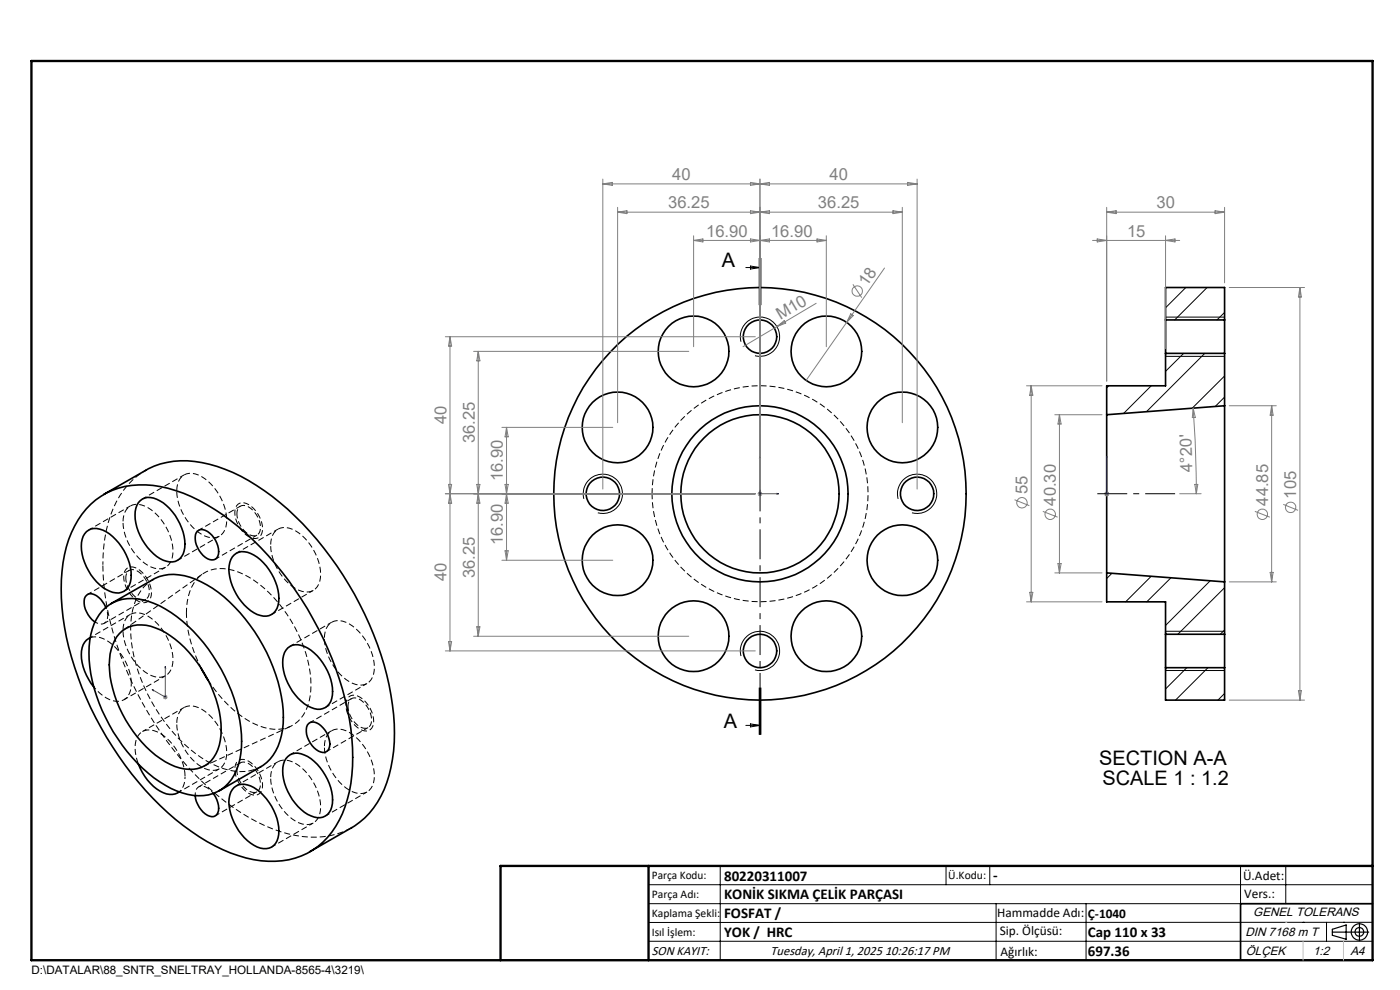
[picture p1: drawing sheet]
<svg xmlns="http://www.w3.org/2000/svg" width="297mm" height="210mm" viewBox="0 0 297 210" stroke-linecap="round" stroke-linejoin="round" font-family="sans-serif">
<path d="M138.3 104.7a22.9 22.9 0 0 1 33.9-20.1 22.9 22.9 0 0 1 1.5 39.4 22.9 22.9 0 0 1-35.3-17.6l-.1-1.7" fill="none" stroke="#000" stroke-width=".21" stroke-dasharray="1.3 .6" stroke-dashoffset=".1" stroke-linecap="butt"/>
<g fill="none" stroke="#000" stroke-width=".35">
<path d="M247.3 67.9v7.1M247.3 75v6.8h-12.5v6.2M247.3 67.9v-6.9h12.5v6.9M247.3 75h12.5M247.3 67.9h12.5M259.8 67.9v7.1M259.8 75v11.1M234.8 88v33.5M259.8 86.1v37.3M259.8 86.1l-25 1.9M18.3 112.8a3.8 3.8 0 0 1 4.9 .5 11.6 11.6 0 0 1 4.6 9.5 3 3 0 0 1-4.6 2.6 11.3 11.3 0 0 1-5.9-10.3 3.6 3.6 0 0 1 1-2.3zM19.3 107a16.2 16.2 0 0 1 14.7-3.8 38.8 38.8 0 0 1 18.2 9.9 71.9 71.9 0 0 1 22.2 41.5 33.7 33.7 0 0 1-2.4 19.4 15.6 15.6 0 0 1-16.6 8.6 34.5 34.5 0 0 1-16.5-7.5 71 71 0 0 1-25.5-44.2 35 35 0 0 1 1.8-17.9 18.7 18.7 0 0 1 4.1-6z"/>
<path d="M22 104.9l8.9-5.1a17.6 17.6 0 0 1 13.5-1.3 41.4 41.4 0 0 1 18.2 11 71.9 71.9 0 0 1 20.3 38 34.1 34.1 0 0 1-2.1 21.4 16.2 16.2 0 0 1-6.2 6.7l-8.8 5M29.7 106.2a3.3 3.3 0 0 1 4.2 0 11.5 11.5 0 0 1 5.3 10 3 3 0 0 1-4.6 2.6 11.3 11.3 0 0 1-5.9-10.3 3.6 3.6 0 0 1 1-2.3zM41.9 112.6a1.94 1.94 0 0 1 2.6 .5 5 5 0 0 1 1.7 4.9 1.44 1.44 0 0 1-2.2 .5 5.3 5.3 0 0 1-2.5-5.2zM49.7 117.7a3.8 3.8 0 0 1 4.8 .5 11.5 11.5 0 0 1 4.6 9.5 3.1 3.1 0 0 1-4.6 2.6 11.4 11.4 0 0 1-5.9-10.3 3.6 3.6 0 0 1 1.1-2.3zM19.1 135.3a3.9 3.9 0 0 0-1.8 4.4 12 12 0 0 0 2.6 6M21.7 129.6a8.9 8.9 0 0 1 9.8-2 26.9 26.9 0 0 1 12.7 10.1 33.9 33.9 0 0 1 7 20.9 11.4 11.4 0 0 1-4.2 8.9 9.8 9.8 0 0 1-9.5 .3 31 31 0 0 1-14.3-14.1 30.2 30.2 0 0 1-4.2-17.9 11.3 11.3 0 0 1 2.7-6.2zM22.4 128.9a4.3 4.3 0 0 0-3.3-3 1.64 1.64 0 0 0-1.2 2.1 5.7 5.7 0 0 0 2.2 4M23.6 128l8.9-5.1a9.8 9.8 0 0 1 9 0 31.1 31.1 0 0 1 14.3 14 30.7 30.7 0 0 1 4.1 17.9 10.5 10.5 0 0 1-4.5 7.8l-8.9 5.1M25.3 134.4a6.6 6.6 0 0 1 7.7-1.2 21.8 21.8 0 0 1 10.5 9.8 21.1 21.1 0 0 1 3 15 6.4 6.4 0 0 1-8.4 4.9 19.4 19.4 0 0 1-9.8-7.7 24.6 24.6 0 0 1-5.1-15.3 9.1 9.1 0 0 1 2.1-5.5zM61.1 137.4a3.8 3.8 0 0 1 4.9 .5 11.6 11.6 0 0 1 4.5 9.6 3 3 0 0 1-4.5 2.6 11.3 11.3 0 0 1-6-10.3 3.6 3.6 0 0 1 1.1-2.4zM234.8 121.5v6.2h12.5v6.8M234.8 121.5l25 1.9"/>
<path d="M247.3 134.5v7.1M247.3 134.5h12.5M259.8 134.5v7.1M259.8 123.4v11.1M42.7 141.8l1.5 2.5M65.5 153.4a1.94 1.94 0 0 1 2.6 .5 5 5 0 0 1 1.7 4.9 1.41 1.41 0 0 1-2.2 .5 5 5 0 0 1-2.4-5.5zM247.3 141.6v6.9h12.5v-6.9M247.3 141.6h12.5M29.4 162.1a10.5 10.5 0 0 0 5.9 6.3 3.2 3.2 0 0 0 2.7-.4M45.2 168.3a4.7 4.7 0 0 1 1 4.1 1.39 1.39 0 0 1-2.2 .6 5.5 5.5 0 0 1-2.6-4.2M49.7 167a3.8 3.8 0 0 1 4.8 .5 11.5 11.5 0 0 1 4.6 9.5 3 3 0 0 1-4.6 2.7 11.4 11.4 0 0 1-5.9-10.3 3.6 3.6 0 0 1 1.1-2.4zM61.1 160.5a3 3 0 0 1 3.5-.3 11.3 11.3 0 0 1 5.9 10.3 3 3 0 0 1-4.5 2.6 11.3 11.3 0 0 1-6-10.3 3.4 3.4 0 0 1 1.1-2.3z"/>
<path d="M291.2 191.7h-28v12"/>
<circle cx="147.1" cy="74.5" r="7.5"/>
<circle cx="161.2" cy="71.4" r="3.5"/>
<circle cx="175.3" cy="74.5" r="7.5"/>
<circle cx="131" cy="90.7" r="7.5"/>
<circle cx="191.4" cy="90.7" r="7.5"/>
<circle cx="127.9" cy="104.7" r="3.5"/>
<circle cx="131" cy="118.8" r="7.5"/>
<circle cx="161.2" cy="104.7" r="16.8"/>
<circle cx="161.2" cy="104.7" r="43.7"/>
<circle cx="161.2" cy="104.8" r="18.7"/>
<circle cx="191.4" cy="118.8" r="7.5"/>
<circle cx="194.6" cy="104.7" r="3.5"/>
<circle cx="147.1" cy="135" r="7.5"/>
<circle cx="161.2" cy="138.1" r="3.5"/>
<circle cx="175.3" cy="135" r="7.5"/>
</g>
<g fill="none" stroke="#000" stroke-width=".21">
<path d="M158.2 56.8h3M159.2 56.4l2 .4-2 .3zM161.1 54.7v10M161.2 54.7v10M161.4 54.7v10M157.2 72.5a4.2 4.2 0 0 1 3.7-5.2 4.2 4.2 0 0 1 4.5 4.5 4.2 4.2 0 0 1-5.2 3.7M247.3 67.3h12.5M247.3 75.6h12.5M251.1 75l-3.8 3.8M251.6 61l-4.3 4.3M255.6 75l-12.4 12.3M256.1 61l-6.9 6.9"/>
<path d="M259.8 79.8l-6.9 6.8M259.8 66.3l-1.6 1.6M235.2 81.8l-.4 .5M244.2 81.8l-5.8 5.9M259.8 84.2l-2 2M123.9 105.8a4.2 4.2 0 0 1 3.6-5.2 4.2 4.2 0 0 1 4.6 4.5 4.2 4.2 0 0 1-5.3 3.7M190.5 105.8a4.2 4.2 0 0 1 3.7-5.2 4.2 4.2 0 0 1 4.5 4.6 4.2 4.2 0 0 1-5.2 3.6M157.2 139.2a4.2 4.2 0 0 1 3.6-5.3 4.2 4.2 0 0 1 4.6 4.5 4.2 4.2 0 0 1-5.2 3.7M235.9 121.6l-1.1 1.1M244.2 122.3l-5.4 5.4M247.3 133.9h12.5M248.4 122.6l-5.1 5.1"/>
<path d="M256.7 123.2l-9.4 9.5M259.8 133.6l-.9 .9M259.8 124.7l-9.9 9.8M158.2 153.9h3M159.2 153.6l2 .3-2 .3zM161.1 145.9v10M161.2 145.9v10M161.4 145.9v10zM247.3 142.2h12.5M251.8 141.6l-4.5 4.5M256.3 141.6l-6.9 6.9M259.8 147.1l-1.4 1.4"/>
<path d="M137.6 187.7h153.6M137.6 191.7h153.6M137.6 199.7h153.6M152.8 183.7v20M200.7 183.7v4M210 183.7v4M211.3 191.7v12M230.4 191.7v12M263.2 183.7v20M272.8 183.7v8M276.4 195.6h.1M281.4 195.6v4.1"/>
<path d="M285 195.6h.1M291.2 195.6l-153.6 .1"/>
</g>
<path d="M21.8 119.8a26.4 26.4 0 0 1 4.5-15.9 15.4 15.4 0 0 1 4.6-4.1M49.8 108.7a6.1 6.1 0 0 0 4 5.5 1.72 1.72 0 0 0 1.9-2.1 6.1 6.1 0 0 0-3.9-5.4 1.72 1.72 0 0 0-2 2M22.9 130.6a1.56 1.56 0 0 1-.9 1.7 1.56 1.56 0 0 1-1.8-.4M29.2 127.5a1.8 1.8 0 0 0 2.1 .2 1.8 1.8 0 0 0 .8-2 6.1 6.1 0 0 0-3.9-5.4 1.72 1.72 0 0 0-2 2 6.5 6.5 0 0 0 3 5.2M27.9 145a3.2 3.2 0 0 1-3.3 3.8 7.3 7.3 0 0 1-4.7-3.1M76.3 147.9a1.8 1.8 0 0 0-2.1-.2 1.8 1.8 0 0 0-.8 1.9 6.1 6.1 0 0 0 3.9 5.4 1.72 1.72 0 0 0 2-2 6.5 6.5 0 0 0-3-5.1M41.4 168.7a1.58 1.58 0 0 1 .7-1.8 1.58 1.58 0 0 1 1.9 .3l1.3 1.1M55.7 166.6a6.1 6.1 0 0 0-3.9-5.5 1.72 1.72 0 0 0-2 2.1 6.1 6.1 0 0 0 4 5.5 1.72 1.72 0 0 0 1.9-2.1" fill="none" stroke="#000" stroke-width=".21" stroke-dasharray="1.3 .6" stroke-dashoffset=".6" stroke-linecap="butt"/>
<path d="M22.5 128.8l.4 1.8" fill="none" stroke="#000" stroke-width=".21" stroke-dasharray="1.3 .6" stroke-dashoffset=".9" stroke-linecap="butt"/>
<path d="M39.3 164.7a3.9 3.9 0 0 1-1.3 3.3" fill="none" stroke="#000" stroke-width=".21" stroke-dasharray="1.3 .6" stroke-dashoffset=".8" stroke-linecap="butt"/>
<path d="M42.9 121.8l-16.7 11.8M29.4 162.1a6.8 6.8 0 0 1 0-6.1 3.3 3.3 0 0 1 4.6-.4 11.7 11.7 0 0 1 5.3 9.1M43 162.6l18.6-8.5" fill="none" stroke="#000" stroke-width=".21" stroke-dasharray="1.3 .6" stroke-dashoffset="-.1" stroke-linecap="butt"/>
<g fill="none" stroke="#000" stroke-width=".21" stroke-dasharray="1.3 .6" stroke-dashoffset=".3" stroke-linecap="butt">
<path d="M27.6 107.3l-8.8 5.1M37.7 118.8l8.8-5.1M39 100.7l-8.8 5.1M45.7 118.6l8.8-5.1M50.3 109a1.51 1.51 0 0 1 .6-1.6 1.51 1.51 0 0 1 1.7 .1 5.2 5.2 0 0 1 2.6 5.1 1.49 1.49 0 0 1-2.6 .7 5.6 5.6 0 0 1-2.3-4.3M51 107.4l-8.9 5.1M59 112.2l-8.9 5.1M22.1 132.2l8.9-5.1M26.3 125.4l8.8-5.1M26.7 122.6a1.51 1.51 0 0 1 .7-1.6 1.51 1.51 0 0 1 1.7 .1 5.2 5.2 0 0 1 2.5 5.2 1.49 1.49 0 0 1-2.5 .6 5.6 5.6 0 0 1-2.4-4.3M27.4 121l-8.8 5.1M27.6 130.3l-8.8 5.1"/>
<path d="M32.5 122.9a10 10 0 0 0-4.6 7.8 30.9 30.9 0 0 0 5 19.4 30.3 30.3 0 0 0 13.4 12.6 10.3 10.3 0 0 0 9.1-.1M57.6 130.3l8.9-5.1M70.4 132l-8.9 5.1M26.3 148.4l8.8-5.1M39 150.1l-8.8 5.1M69 150.1l8.9-5.1M69.3 159.4l8.8-5.1M70.4 155l-8.9 5.1M73.8 149.8a1.51 1.51 0 0 1 .7-1.6 1.51 1.51 0 0 1 1.7 .1 5.2 5.2 0 0 1 2.5 5.2 1.49 1.49 0 0 1-2.5 .6 5.6 5.6 0 0 1-2.4-4.3M74.6 148.2l-8.9 5.1M37.7 168.2l8.8-5.1M45.7 173l8.8-5.1"/>
<path d="M50.3 163.4a1.51 1.51 0 0 1 .6-1.6 1.51 1.51 0 0 1 1.7 .1 5.2 5.2 0 0 1 2.6 5.2 1.49 1.49 0 0 1-2.6 .6 5.6 5.6 0 0 1-2.3-4.3M51 161.8l-8.9 5.1M57.6 179.7l8.9-5.1M59 161.6l-8.9 5.1M69 173.1l8.9-5.1"/>
</g>
<path d="M19.1 135.3a4.8 4.8 0 0 1 4.8 1.5 11.9 11.9 0 0 1 4 8.2" fill="none" stroke="#000" stroke-width=".21" stroke-dasharray="1.3 .6" stroke-linecap="butt"/>
<path d="M26.1 110.8a3.2 3.2 0 0 1 3.3-3.8 9.2 9.2 0 0 1 6.2 5.5 8.2 8.2 0 0 1 .7 6.5 2.94 2.94 0 0 1-4.2 1.3 11.4 11.4 0 0 1-6-9.5M37.5 104.2a3.2 3.2 0 0 1 3.3-3.8 9.2 9.2 0 0 1 6.2 5.5 8.2 8.2 0 0 1 .7 6.5 2.94 2.94 0 0 1-4.2 1.3 11.4 11.4 0 0 1-6-9.5M57.4 115.7a3.2 3.2 0 0 1 3.3-3.8 9.2 9.2 0 0 1 6.2 5.5 8.2 8.2 0 0 1 .7 6.5 2.94 2.94 0 0 1-4.2 1.3 11.4 11.4 0 0 1-6-9.5M26.1 133.8a3.2 3.2 0 0 1 3.3-3.8 9.2 9.2 0 0 1 6.2 5.5 8.2 8.2 0 0 1 .7 6.5 2.94 2.94 0 0 1-4.2 1.3 11.4 11.4 0 0 1-6-9.5M68.8 135.4a3.2 3.2 0 0 1 3.3-3.7 9.2 9.2 0 0 1 6.2 5.5 8.2 8.2 0 0 1 .7 6.5 2.94 2.94 0 0 1-4.2 1.3 11.4 11.4 0 0 1-6-9.6M37.5 153.5a3.2 3.2 0 0 1 3.3-3.8 9.2 9.2 0 0 1 6.2 5.6 8.2 8.2 0 0 1 .7 6.4 2.94 2.94 0 0 1-4.2 1.3 11.4 11.4 0 0 1-6-9.5M68.8 158.4a3.2 3.2 0 0 1 3.3-3.7 9.2 9.2 0 0 1 6.2 5.5 8.2 8.2 0 0 1 .7 6.5 2.94 2.94 0 0 1-4.2 1.3 11.4 11.4 0 0 1-6-9.6M57.4 165a3.2 3.2 0 0 1 3.3-3.8 9.2 9.2 0 0 1 6.2 5.6 8.2 8.2 0 0 1 .7 6.4 2.94 2.94 0 0 1-4.2 1.3 11.4 11.4 0 0 1-6-9.5M74.6 175.5a17.8 17.8 0 0 1-13.6 1.4 44 44 0 0 1-19.7-12.7 71.8 71.8 0 0 1-19.1-38.4l-.4-6" fill="none" stroke="#000" stroke-width=".21" stroke-dasharray="1.3 .6" stroke-dashoffset="-.2" stroke-linecap="butt"/>
<path d="M39.5 130a9.8 9.8 0 0 1 3.5-8.3 8 8 0 0 1 7.6-.3 25.7 25.7 0 0 1 12.6 12.9 22.8 22.8 0 0 1 2.4 14.5 7.1 7.1 0 0 1-9.6 5.5 23.1 23.1 0 0 1-11.8-10M42.7 141.7a26.8 26.8 0 0 1-3.2-11.7" fill="none" stroke="#000" stroke-width=".21" stroke-dasharray="1.3 .6" stroke-dashoffset=".2" stroke-linecap="butt"/>
<g fill="none" stroke="#808080" stroke-width=".21">
<path d="M127.9 38v65.7M127.9 39h66.7M127.9 39l2-.3v.6zM159.2 38.7l4 .6v-.6l-4 .6zM161.2 38v65.7M192.5 38.7l2.1 .3-2.1 .3zM194.6 38v65.7M131 44v45.7M131 45h60.4M131 45l2-.3v.6zM147.1 50v23.5M147.1 51h28.2"/>
<path d="M147.1 51l2-.3v.6zM159.2 44.7v.6l4-.6v.6zM159.2 50.7v.6l4-.6v.6zM173.3 50.7l2 .3-2 .3zM175.3 50v23.5M187.6 56.9l-16.6 23.8M189.4 44.7l2 .3-2 .3zM191.4 44v45.7M231.8 51h18.5M232.8 50.7l2 .3-2 .3zM234.8 44v36.8M234.8 45h25"/>
<path d="M234.8 45l2-.3v.6zM247.3 50v24M247.3 51l2-.3v.6zM257.8 44.7l2 .3-2 .3zM259.8 44v16M94.5 71.4h65.7M95.5 71.4v66.7M95.5 71.4l.3 2h-.7zM100.5 74.5h45.6M101.5 74.5v60.5M101.5 74.5l.3 2h-.7zM164.8 69.3l1.6-1.3 .3 .5z"/>
<path d="M173.1 64.3l-15.5 9.2M180.5 66.6l.5 .3-1.4 1.5zM180.9 60.3l1.9 2.8M260.8 61h16M275.8 61v87.5M275.8 61l.3 2h-.7zM106.5 90.7h23.5M107.5 90.7v28.1M107.5 90.7l.3 2h-.7zM217.8 81.8h16M218.8 81.8v45.9M218.8 81.8l.3 2h-.7z"/>
<path d="M223.8 88h10M224.8 88v33.5M224.8 88l.3 1.9h-.7zM253.1 86.6l.4 6.8 .3 11.3M253.1 86.6l.5 1.9-.7 .1zM260.8 86.1h10M269.8 86.1v37.3M269.8 86.1l.3 2h-.6zM94.5 104.7h65.7M95.1 102.8h.7l-.3 1.9zM95.5 104.7l.3 2h-.7zM101.1 102.8h.7l-.3 1.9z"/>
<path d="M101.5 104.7l.3 2h-.7zM106.5 118.8h23.5M107.1 102.8h.7l-.3 1.9zM107.1 116.8h.7l-.3 2zM107.5 104.7l.3 2h-.7zM160.7 104.7h1M160.9 104.4l.7 .7M161.2 104.2v1.1M161.6 104.4l-.7 .7M215.2 106l3.2 1.3M221.2 108.5l3.2 1.2M224.4 119.5h.7l-.3 2z"/>
<path d="M234.3 104.7h1M234.4 104.4l.7 .7M234.8 104.2v1.1M235.1 104.4l-.7 .7M250.3 104.7h4.5M253.5 102.8h.6l-.3 1.9zM266.2 108.5l3.2 1.2M272.2 107l3.2 1.3M94.5 138.1h65.7M95.1 136.1h.7l-.3 2zM100.5 135h45.6M101.1 133h.7l-.3 2z"/>
<path d="M217.8 127.7h16M218.4 125.7h.7l-.3 2zM223.8 121.5h10M260.8 123.4h10M269.5 121.4h.6l-.3 2zM34.6 147.9h1M34.7 147.5l.7 .7M35.1 147.4v1M35.4 147.5l-.7 .7M260.8 148.5h16M275.4 146.5h.7l-.3 2z"/>
<circle cx="181.9" cy="61.8" r="1.11"/>
<circle cx="216.8" cy="106.6" r="1.1"/>
<circle cx="222.8" cy="109.1" r="1.11"/>
<circle cx="267.8" cy="109.1" r="1.12"/>
<circle cx="273.8" cy="107.6" r="1.1"/>
</g>
<g fill="none" stroke="#000" stroke-width=".25">
<path d="M247.3 67.3v8.3M247.3 133.9v8.3M282.6 197.7h7.8M282.6 197.1l3-.9v3l-3-.8zM288.4 195.8v3.8M106.2 203.7h185"/>
<circle cx="288.4" cy="197.7" r="1.74"/>
<circle cx="288.4" cy="197.7" r=".93"/>
</g>
<path d="M161.2 96.8l.1 .3h-.2zM161.2 96.8v7.9h4M234.8 96.8v.3v-.3M234.8 96.8v7.9M164.8 104.7h.4l-.4 .1zM234.8 104.7v.1zM234.8 104.7h.1M32.2 146.3h.3v.2zM35.1 141.3v.4l-.1-.1zM35.1 141.3v6.6l-2.9-1.6" fill="none" stroke="#00f" stroke-width=".21"/>
<path d="M232.8 104.7h16.5" fill="none" stroke="#000" stroke-width=".21" stroke-dasharray="15.2 1.3 1.3 1.3" stroke-dashoffset="8.9" stroke-linecap="butt"/>
<path d="M161.2 54.7v101.2" fill="none" stroke="#000" stroke-width=".21" stroke-dasharray="6.3 1.3 1.3 1.3" stroke-dashoffset="3.4" stroke-linecap="butt"/>
<path d="M6.7 12.9h284.5v190.8h-284.5zM137.6 183.7v20M291.2 183.7h-185v20" fill="none" stroke="#000" stroke-width=".5"/>
<path d="M276.4 199.7v4M285 199.7v4" fill="none" stroke="#c0c0c0" stroke-width=".21"/>
<path d="M272.8 195.6h.1" fill="none" stroke="#c0c0c0" stroke-width=".25"/>
<g fill="#00f">
<path d="M164.8 104.7h.4l-.4 .1zM161.2 96.8l.1 .3h-.2z"/>
<path d="M234.8 104.7v.1zM234.8 96.8v.3zM234.8 104.7v.1zM234.8 96.8v.3zM32.2 146.3l.3 .2v-.2zM35.1 141.3l-.1 .3 .1 .1z"/>
</g>
<g font-size="4.2">
<text x="153.1" y="56.7">A</text>
<text x="153.6" y="154.4">A</text>
<text x="233.2" y="162.3">SECTION A-A</text>
<text x="233.9" y="166.5">SCALE 1 : 1.2</text>
</g>
<g font-size="3.5" fill="#808080">
<text x="142.6" y="38.2">40</text>
<text x="176" y="38.2">40</text>
<text x="141.7" y="44.2">36.25</text>
<text x="173.5" y="44.2">36.25</text>
<text x="245.3" y="44.2">30</text>
<text x="149.8" y="50.2">16.90</text>
<text x="163.6" y="50.2">16.90</text>
<text x="239.1" y="50.2">15</text>
<text x="183.9" y="60.9" transform="rotate(-55 183.9 60.9)">18</text>
<text x="165.6" y="68" transform="rotate(-31 165.6 68)">M10</text>
<text x="94.7" y="90" transform="rotate(-90 94.7 90)">40</text>
<text x="100.7" y="94" transform="rotate(-90 100.7 94)">36.25</text>
<text x="253" y="100.1" transform="rotate(-92 253 100.1)">4°20'</text>
<text x="106.7" y="102.1" transform="rotate(-90 106.7 102.1)">16.90</text>
<text x="218" y="104.8" transform="rotate(-90 218 104.8)">55</text>
<text x="224" y="107.3" transform="rotate(-90 224 107.3)">40.30</text>
<text x="269" y="107.3" transform="rotate(-90 269 107.3)">44.85</text>
<text x="275" y="105.8" transform="rotate(-90 275 105.8)">105</text>
<text x="106.7" y="115.7" transform="rotate(-90 106.7 115.7)">16.90</text>
<text x="94.7" y="123.3" transform="rotate(-90 94.7 123.3)">40</text>
<text x="100.7" y="122.6" transform="rotate(-90 100.7 122.6)">36.25</text>
</g>
<g font-size="3.2">
<text x="153.6" y="190.8">KONİK SIKMA ÇELİK PARÇASI</text>
<text x="153.6" y="186.8">80220311007</text>
<text x="210.7" y="186.6">-</text>
<text x="153.6" y="194.8">FOSFAT /</text>
<text x="153.6" y="198.8">YOK / HRC</text>
<text x="230.8" y="198.7">Cap 110 x 33</text>
<text x="230.8" y="202.8">697.36</text>
</g>
<g font-size="2.8">
<text x="263.7" y="186.7">Ü.Adet:</text>
<text x="263.9" y="190.5">Vers.:</text>
<text x="211.5" y="194.5">Hammadde Adı:</text>
<text x="230.8" y="194.7">Ç-1040</text>
<text x="138.3" y="202.6">SON KAYIT:</text>
<text x="163.5" y="202.6">Tuesday, April 1, 2025 10:26:17 PM</text>
<text x="212.1" y="198.4">Sip. Ölçüsü:</text>
<text x="212.2" y="202.7">Ağırlık:</text>
</g>
<g font-size="2.6">
<text x="265.9" y="194.4">GENEL TOLERANS</text>
<text x="264.2" y="198.5">DIN 7168 m T</text>
<text x="264.3" y="202.6">ÖLÇEK</text>
<text x="278.5" y="202.6">1:2</text>
<text x="286.5" y="202.6">A4</text>
</g>
<g font-size="2.5">
<text x="138.3" y="186.4">Parça Kodu:</text>
<text x="138.3" y="190.5">Parça Adı:</text>
<text x="201.2" y="186.5">Ü.Kodu:</text>
<text x="138.3" y="194.5">Kaplama Şekli:</text>
<text x="138.3" y="198.6">Isıl İşlem:</text>
<text x="6.7" y="206.7">D:\DATALAR\88_SNTR_SNELTRAY_HOLLANDA-8565-4\3219\</text>
</g>
</svg>
